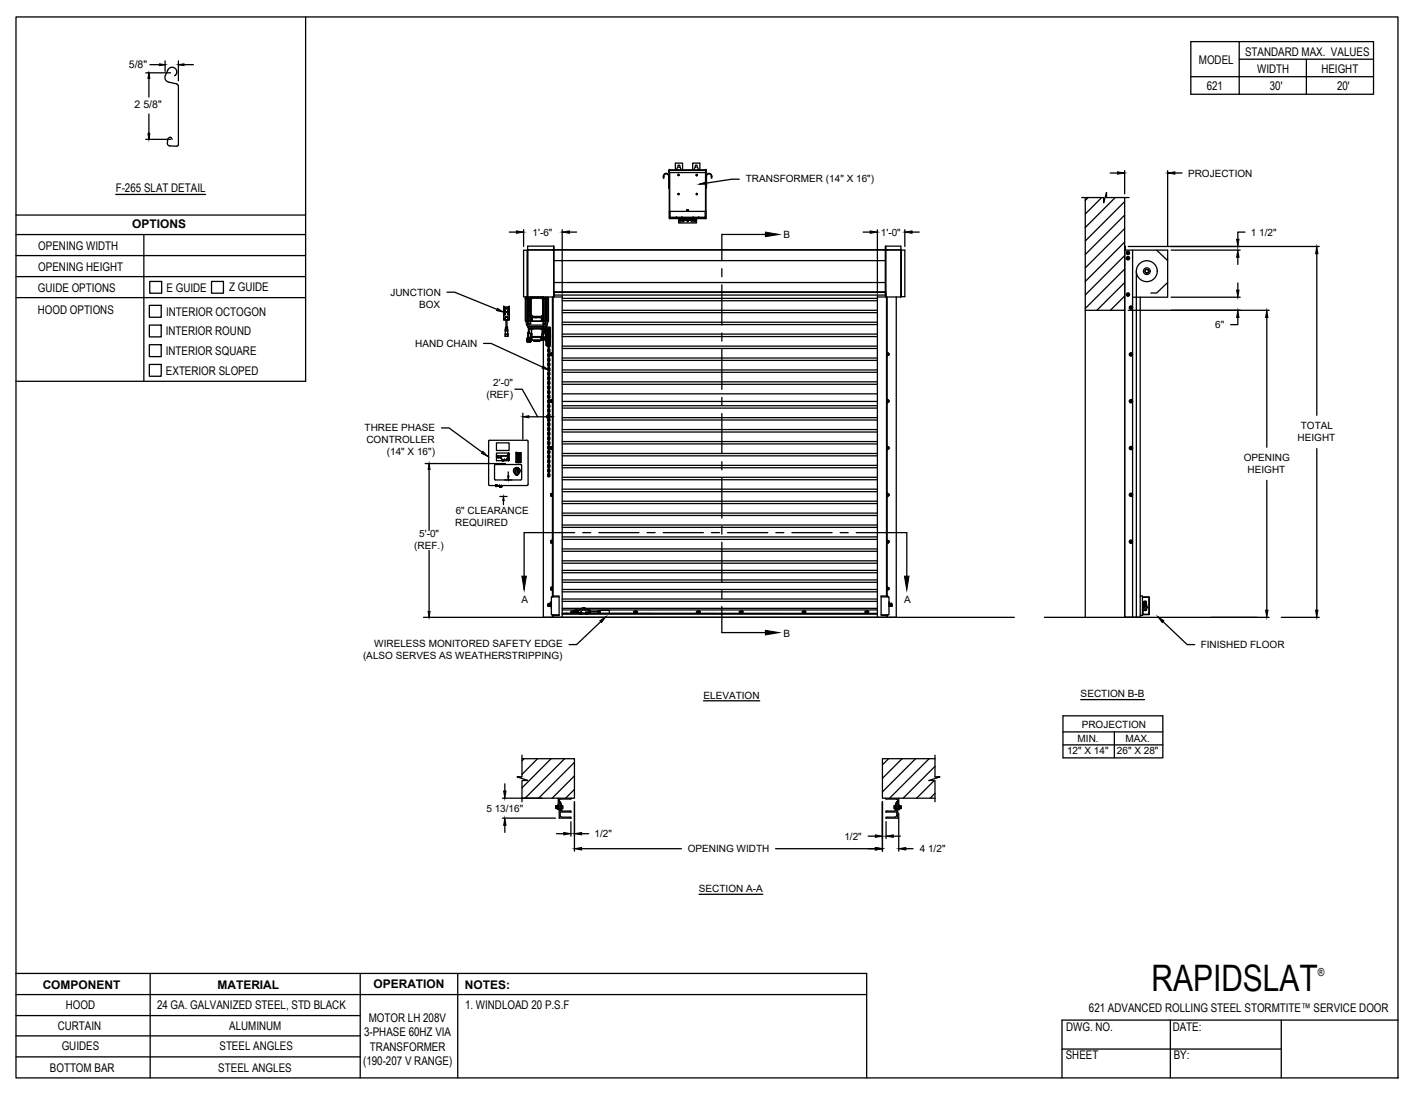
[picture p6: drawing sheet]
<svg xmlns="http://www.w3.org/2000/svg" width="279mm" height="216mm" viewBox="0 0 279 216" stroke-linecap="round" stroke-linejoin="round" font-family="sans-serif">
<!-- layer: MOTOR LH -->
<g fill="none" stroke="#000" stroke-width=".25">
<path d="M130.9 34.8a.59 .59 0 0 1 .6-.6 .59 .59 0 0 1 .6 .6h-.1v2.3h.1M130.9 34.8h.1v.4h-.1zM131 34.8a.48 .48 0 0 1 .5-.5 .48 .48 0 0 1 .4 .5M132.1 33.6h.1M132.1 34.1v9h7.2v-9M132.1 33.5v.1M132.1 34.1v8.8h7.1M133.3 33.5v-1.3h1.4v1.3M133.7 34.5l.3 .1-.1 .1zM133.7 38.3l.2-.1 .1 .1-.1 .2zM133.9 34.4v.1zM134.1 33l.2 .5"/>
<path d="M134.1 32.8l-.3-.2-.2 .9M134.2 32.8v.2M136.7 33.5v-1.3h1.4v1.3M137 33.5l.4-.9 .2 .2 .2 .7M137.3 38.3l.2-.1 .1 .1-.1 .2zM137.3 34.5l.2-.1 .1 .2zM137.5 34.6v.1M137.5 34.7h.1M137.5 38.2h.1M139.2 34.1v9M139.3 33.5v.1M139.3 33.5l-7.3 .1h7.3v.5h-7.3v-.5v.5v-.5"/>
<path d="M139.3 33.5l.1 .1M139.3 33.6h.1M139.3 33.6l.1 .5zM139.4 34.8v2.3h-.1M139.4 34.8a.48 .48 0 0 1 .5-.5 .48 .48 0 0 1 .5 .5M140.4 34.8v.4h.1v-.4M140.4 34.8h.1M140.5 34.8a.58 .58 0 0 0-.6-.6 .58 .58 0 0 0-.6 .6h.1M213.4 39h4.4v1l.5-2v1h4.5M214.1 39v82.8M214.7 39l-.6 .6M217.4 39l-3.3 3.2"/>
<path d="M218.3 38h.1M220 39l-5.9 5.9M221.9 39v82.8M221.9 39.8l-7.8 7.8M103.7 58.9h.1M103.8 58.9h.1M103.8 58.8v4.6l.1 .8M103.8 58.8h.3M103.8 58.6v.2M103.9 58.9h-.2h.3M104 49.4v9.2M104 58.9v4.5"/>
<path d="M104.1 58.9h-.4v4.5h.3M104.1 58.6h.1M104.1 49.4h-.8v9.2h.8M104.1 49.4v9.2M104.1 49.3v.1M104.1 58.6v.2h.5M104.1 49.3h4.9M104.1 49.3h5.1v9.3M104.1 58.6h5.1M104.3 58.8v4.6h-.5M104.3 58.9h-.5v4.5M104.3 58.6v.2"/>
<path d="M104.3 58.9v4.5M104.4 58.8v.1M104.6 59h.1M104.6 59l-.3-.1v4.5h.3M104.6 59.8v.3M104.6 59.2v.6M104.6 59.2h.1M104.6 59.8h.1M104.6 58.9v.3M104.7 58.8v3.6M104.7 59v3.3M104.7 58.7h2.5v3.8h-2.5z"/>
<path d="M104.7 58.6v.1M104.8 58.9l-.1 .1M104.8 58.6l-.2 .2M104.8 59l.2-.2h1.9l.2 .2v3.3l-.2 .1h-1.9l-.2-.1zM104.8 58.9l-.1 .1h.1M104.8 58.7h2.3M104.8 58.9v3.4M104.9 58.8l-.1 .1M105 58.8l-.2 .1M105 58.7l-.1 .1h.1M105 58.7v.1M105 58.8h1.9"/>
<path d="M105 58.7h1.9M105.3 58.6h.1M106 58.6h.1M106.9 58.8l.2 .2v3.3l-.2 .2h-1.9l-.2-.2M106.9 58.7l.1 .1M107 58.8l.1 .1M107.1 58.6l.2 .2M107.1 58.9l.1 .1h-.1M107.1 58.9v.1M107.2 58.6v63.2h69.6v-63.2M107.2 58.8l.1 3.6M107.3 58.8h.1"/>
<path d="M107.3 58.9v4.5M107.3 59h.1M107.3 58.9h.9M107.3 58.9v.1M107.5 58.8v.1M107.5 58.9v4.5M107.6 58.6v.2h-.3M107.6 58.9v4.5h-.3M107.6 58.8v4.6M107.8 58.8h.3M107.8 58.6v.2h-.2M107.8 58.9v4.5"/>
<path d="M107.9 58.9v4.5M108.1 58.9h.1M108.1 58.9h.1h-.1M108.1 58.6v.2M108.1 58.8v4.6M108.1 58.9v4.5M108.2 58.9h.1M108.2 58.9v4.5h-.6M109 58.6v59.2M109.1 49.3h.1M109.1 58.6v59M109.2 49.3v-.7h-5.1v10"/>
<path d="M109.2 58.4h.1M109.2 57.8h.1M109.2 58.6h1.7M109.2 49.4h.1M109.2 57.6h.1M109.3 58.3h.1M109.3 58h.1M109.3 58.2h.1M109.3 57.9h.1M109.3 49.3h-.3M109.3 49.3h65.4v8.9h-65.4zM109.3 48.6v.7h65.4v-.7"/>
<path d="M109.3 57.7h65.4M109.3 57.6h65.4M109.3 51.4h65.4M109.3 55.8h65.4M109.3 58.2v.4M110.9 58.2v63.6M110.9 58.9h62.2M110.9 59.4h62.2M132.1 41.7h7.2M132.1 42.9h.1M132.1 41.8h.1M132.1 41.7v1.4"/>
<path d="M132.2 42.9l-.1 .2M132.2 42.9h7M132.2 41.7v1.2M132.2 43h.1M132.6 43h6.2M133.2 42.9v.1M133.5 42.9h.1M133.9 43.4h3.5h-3.5M133.9 43.1v.9h3.5v-.9M134 42.9v.1M134.2 43.8v-.3h.6l.2 .1-.2 .2M134.3 43.8h.5"/>
<path d="M134.6 42.9h.1M134.9 42.9v.1M135.5 41.4l.3 .1-.2 .1zM136.5 42.9v.1M136.5 43.5l-.1 .1 .1 .2M136.5 43.5h.7l-.1 .3M136.5 43.8h.6M136.8 42.9h.1M137.3 42.9v.1M137.9 42.9h.1M138.2 42.9v.1M138.8 42.9v.2"/>
<path d="M139.1 43h.1M139.1 43h-6.9h6.9M139.1 42.9h.1M139.1 41.7v1.2M139.2 41.8h.1M139.3 42.9h.1M139.3 41.7v1.4M173.1 58.6h4.6M173.1 58.2v63.6M174.7 49.3h3.1M174.7 49.4h.1M174.7 57.6h.1"/>
<path d="M174.7 58.1h.1M174.7 57.9h.1M174.7 58.3h.1M174.7 57.6v1M174.8 49.3v-.7h3l-.1 10M174.8 57.8v.6M174.9 49.3h.1M174.9 58.6v59M175 49.3h.1M175 58.6v59M177.7 49.3h-2.9v9.3M177.8 49.4h.1"/>
<path d="M177.8 49.4h.7v9.1h-.7M177.8 58.5l-.1 .1M177.8 49.4v9.1M221.9 49.4h.1M221.9 48.6h.1M221.9 52.2h.1M221.9 42.5l-7.8 7.7M221.9 45.1l-7.8 7.8M221.9 47.8l-7.8 7.7M221.9 50.4l-7.8 7.8M221.9 53.1l-7.8 7.8M221.9 55.8l-5.5 5.4"/>
<path d="M221.9 58.4l-2.8 2.8M222 48.6v.7v-.7M222 49.3h.1M222.6 50.7l.2 .1zM222.6 51.2l.2-.1zM222.6 50.7l-.2 .1v.3l.2 .1M222.6 49.7l.2 .1zM222.6 50.2l.2-.2zM222.6 49.7l-.2 .1v.2l.2 .2M222.6 57.9l.2 .1zM222.6 58.4l.2-.1zM222.6 57.9l-.2 .1v.3l.2 .1"/>
<path d="M222.6 57.9l-.3 .2 .2 .2 .3-.1-.1-.2M222.6 49.7l-.3 .1 .2 .3 .3-.1-.1-.2M222.8 50.8h.1M222.8 50.8v.3v-.1M222.8 51.1h.1M222.8 49.8h.1M222.8 49.8v.2v-.1M222.8 50h.1M222.8 58h.1M222.8 58v.3v-.2M222.8 58.3h.1M223.5 49.4v72.4"/>
<path d="M223.5 58.7h6.8M224.2 53.5v68.3M225 58.7v63.1h-3.1v-72.4h8.5v9.3M226.3 53.8h.1l.1 .2h-.2zM226.6 53.4a.36 .36 0 0 0-.6-.1 .36 .36 0 0 0 .3 .6 .37 .37 0 0 1-.4-.5 .37 .37 0 0 1 .6-.1 .37 .37 0 0 1-.1 .6M226.6 53.5l-.2 .3M226.6 53.4h.1M226.6 53.4l.1 .1M226.7 53.5h.1M228.2 49.4l2.2 2M230.4 55.8l-2.2 2h-1.1M99.4 63h.3v-.4h.5v.4"/>
<path d="M99.4 62.9h.1M99.4 60.6v2.5h.3M99.4 60.6h1.1M99.4 60.6h.1M99.4 63h.3zM99.5 60.8l.1 .1zM99.5 62h.1M99.5 62.1h.1M99.6 61.4h.1M99.6 61.5h.1M99.6 60.9h.1M99.6 62h.1"/>
<path d="M99.6 62.1h.1M99.7 60.9h.1M99.7 66h.5M99.7 66.4h.5M99.7 65.1v.2M99.7 66.4h.1M99.7 65.9v.5M99.7 65.9h.5M99.7 63v.1h.5v-.1M99.7 65.3h.5M99.7 65.3v.6M99.7 64.7h.2"/>
<path d="M99.7 64.7v.4M99.8 64.7h.1M99.8 63.2h.3M99.8 63.1v.1M99.8 63.2v1.5M99.9 64.7h.2M100 62.5l-.3 .1M100 62.4l.2 .2M100 63.2v1.5M100.1 63.2h.1M100.1 64.7h.1M100.1 64.7l.1 .4h-.5"/>
<path d="M100.2 65.1v.2M100.2 66.4h.1M100.2 65.9h.1M100.2 65.3h.1M100.2 65.3v.6M100.2 65.9v.1M100.2 66h.1M100.2 66v.4M100.2 63h.3M100.2 62h.1M100.2 62.1h.1M100.2 61.4h.1"/>
<path d="M100.2 61.5h.1M100.2 60.9h.1M100.3 63v.1M100.3 62h.1M100.3 61.4h.1M100.3 60.9h.1M100.3 62.1h.1M100.3 61.5h.1M100.4 63l-.1 .1M100.5 62.9h.1M100.5 60.6h.1M100.5 60.6v2.3"/>
<path d="M100.5 60.6v2.5h-.3M103.9 64.2h4.1M103.9 64.2l.3 .2M104 67.4v.1M104 66.8v.1M104 67.3l.6 .1M104 66.9h.1M104 67.1l.1-.1v.2zM104 67.1v.2M104 67.1h.1M104 67.1l-.1 .1 .1 .2M104 66.9v.1"/>
<path d="M104 67h.1M104 63.4h.3M104 66.8h.1M104.1 66.9h.1M104.1 67h.1M104.1 67.4h.5M104.1 66.9v.1M104.1 66.9h-.1M104.1 67h.2M104.1 67.4l.2 .1h-.2M104.1 67.5h.1M104.1 67.4l.2 .1"/>
<path d="M104.1 63.4h.5l.1 .5h-.6zM104.1 67.2h.1M104.1 67.4h.2M104.1 67.5h.2M104.1 63.4h.1M104.1 67.3h.2M104.1 66.8l-.1 .1M104.1 66.8h.1M104.1 67.3h-.1l.1 .1M104.1 67l-.1 .1M104.1 67.4h.1M104.1 67v.3"/>
<path d="M104.1 67.3v.1M104.1 66.8v.1M104.2 67.4h.1M104.2 67.5h.1M104.2 67.5h.1zM104.2 64.4h3.5M104.2 64.4v.2h3.5v-.2M104.2 65.6l-.1 1.1M104.2 67v.3M104.2 63.9h.1M104.2 63.9h.3zM104.2 67.5h-.1h.1"/>
<path d="M104.3 67.4h.1M104.3 67.4h-.2h.2M104.3 67.5h.1M104.3 67.4l-.2 .1h.2M104.3 64.7h.1M104.3 65.6h-.2v1.4M104.3 64.7v-.1v1M104.3 63.9v.1M104.3 67.3h.1M104.3 67.2h.1M104.3 67v.3M104.3 65.7h.1"/>
<path d="M104.3 67.2v-.4v.5M104.3 66.8l-.1-.1v.3M104.3 65.6v1.1l.5-.1M104.3 65.6l.1-.7h3.1l.1 .8M104.3 65.6l.1 .2h.5M104.3 67.1h.1M104.3 66.8h.1M104.3 67.2v.1M104.3 67h.1M104.3 67.2l.1 .1M104.3 64.9h.8M104.3 66.6h.5"/>
<path d="M104.3 67.4h.1zM104.3 67.4l.2 .1h-.2M104.3 67.5h.2M104.3 63.4v.5M104.3 67.4h.2M104.3 67.5h.3M104.3 67.4l.1 .1M104.4 67.5h.1M104.4 67.4h.1M104.4 67.5h.1h-.1M104.4 67v.2M104.4 67.2h-.1"/>
<path d="M104.4 67.2h.1M104.4 67.3h.1M104.4 66.8v.2M104.4 63.4h3.1M104.4 67.2v.1M104.4 64.9v.9M104.4 66.7v.6M104.4 66.7v.1M104.4 67h.1M104.5 67.4h.1M104.5 67.4h-.1h.1M104.5 67.4l-.2 .1h.2"/>
<path d="M104.5 67.5h.1M104.5 67.5h-.1h.1M104.5 67.5h-.2M104.5 66.6v.5zM104.5 67.3h.1M104.5 63.9h-.3M104.5 67.4l-.1 .1M104.5 66.6l-.1 .1M104.5 67.1v.2zM104.5 66.9h.3M104.5 67.2h.4M104.6 67.5h.1"/>
<path d="M104.6 62.4l.2 .2M104.6 67.2h.1M104.6 67.3h.1l-.1 .1zM104.6 61.5v1.9M104.6 63.3v.1M104.6 67.2l-.1 .1M104.6 60.9v.2M104.6 60v.9M104.6 60h.1M104.6 60.9h.1M104.6 61v.5M104.6 61.8v.4"/>
<path d="M104.6 62.5v.9M104.7 67.4h.1M104.7 62.3h.1M104.7 67.2l-.1 .2M104.7 62.2l.1 .1M104.8 67.4l-.1 .1M104.8 66.6v.4h-.3M104.8 67v.1M104.8 66.9h.1M104.8 66.9v.1M104.8 64.9l.1 .1M104.8 66h.1"/>
<path d="M104.8 67.2l-.1 .2M104.8 66v.6M104.8 67h.1M104.8 62.4h.2M104.8 62.6h.1M104.8 66.6v.3M104.8 65.9v1.2M104.8 62.6v.8h.1v-.8M104.8 63.3l-.2 .1M104.8 67.1h.1M104.8 65.9h.1M104.8 65.9v.1"/>
<path d="M104.9 65v.8M104.9 65h.2M104.9 65v1.4M104.9 66.6v.5M104.9 65.9h-.1v.7M104.9 66.4h.1M104.9 66.5h.1M104.9 65.9h-.1M104.9 66.5l-.1 .5M104.9 65.9h.1M104.9 67.1h.1M104.9 67.1v.1"/>
<path d="M104.9 62.4l.1 .1M104.9 67.2h.1M104.9 65h.1M104.9 65.9v1.3M104.9 67.1l.1 .1 1.9-.1M104.9 67.1h2M104.9 63.3h.2M105 62.4h.1M105 62.5h1.9M105 65h.1M105.1 62.6v.8h1.7v-.8M105.1 64.9v.1"/>
<path d="M105.1 64.9h1.7M105.1 64.9h.1M105.3 62.6l.8 .1zM105.3 67.2h.1M105.4 67.2h1.1M105.4 67.2v.2M105.4 67.4h1.1M105.4 67.4h.1M106.1 62.6v.1M106.2 62.6l.6 .1zM106.5 67.2v.2M106.6 67.2h-.1"/>
<path d="M106.8 64.9v.1M106.8 64.9h.1M106.8 65h.2M106.8 66.6h.1M106.8 66.6l-.1 .2 .2 .3M106.8 66.6l.1 .1M106.9 65h.1M106.9 66.5v-.1h-2v.2h1.9M106.9 66.9h.1M106.9 66.9l.1 .2M106.9 66.9h.6M106.9 66.5l-.1 .1"/>
<path d="M106.9 67.2h.1M106.9 66.4v.1M106.9 62.4h.1l-.1 .1zM106.9 66.7h.1M106.9 67.1h.1M106.9 63.3h.1M106.9 66.7l-.1 .1 .1 .1M106.9 66.7h.6M106.9 67.1v.1M107 62.6v.8h.1v-.8M107 67.1h.7M107 65h.1"/>
<path d="M107 65.9l-.1 .5M107 65.9h.1M107 65v.9M107.1 63.3l.2 .1M107.1 64.9l-.1 .1M107.1 62.3h.1zM107.1 62.4h-.1M107.1 62.6h-2.3M107.2 62.4h.1M107.3 63.4h.3v.5M107.3 62.5v.9M107.3 62.4l-.2 .2"/>
<path d="M107.3 63.3h.1M107.3 63.3v.1M107.4 63.9l.1 .1 .2-.1M107.4 63.9h.3M107.4 63.9h.1M107.4 63.9h.2M107.4 64.8v.1M107.5 65.8l-.5 .1M107.5 64.9v.9M107.5 63.4h.1M107.5 66.9h.1M107.5 66.7v.2"/>
<path d="M107.5 66.6v.1zM107.5 66.9l.1-.1v.3M107.5 63.4h-.2l-.2 .5h.5M107.5 63.4h.3M107.5 66.7h.1M107.5 66.7l.1 .1M107.5 66.6l-.6 .1M107.6 66.9h.1M107.6 64.9h-.8M107.6 66.7h.1M107.6 66.8h.1M107.6 66.7v.1"/>
<path d="M107.6 63.9v.1M107.6 64.6v.9M107.6 65.7v1.1M107.6 65.7l-.6 .2M107.6 65.7l-.1 .1M107.6 63.4h.5M107.6 63.4h.2v.5h-.2M107.6 63.9h.1M107.6 65.9h.1M107.7 63.9h.1M107.7 65.7v1.3M107.7 65.7h.1"/>
<path d="M107.7 67.1h.1M107.7 65.7v1.4M107.7 67.4h.1M107.7 65.4v.4M107.7 67v.4M107.7 65.4h.1M107.7 64.9h.2v3l-.2-.1zM107.7 67.8l.2 .4M107.7 67.9l.2 .3M107.9 66.7v1.2M107.9 66.4h.1M107.9 66.4v1.5"/>
<path d="M107.9 64.9v1.5M107.9 64.6l-.2 .3M107.9 64.6h.7M107.9 64.6l-.2 .2M107.9 68.2h.2M107.9 67.9h.1M107.9 64.9v1.1M107.9 64.9h.1M107.9 67.9l.1 .1M107.9 67.9v.1h.1M108 64.9l.1-.2v3.4M108 67.9h.1"/>
<path d="M108 64.9h.1M108 64.9v3M108 66.6v.1M108 65.9v-.2v.3M108 67.2v.3zM108 65.3h.1M108 67.5h.1M108 66.7h.1M108 66.4h.1M108 67.3v.3M108 66.3h.1M108 64.8l-.1 .1"/>
<path d="M108 64.8v.1M108 68h.1M108 64.8h.1M108 64.2l-.3 .2M108 67.9l.1 .2M108 64.8v1.6M108 64.8v3.2v-1.6M108 65.2v.3zM108 64.7v3.3M108.1 68.1h.1M108.1 64.8l.1 .3M108.1 64.8h.1"/>
<path d="M108.1 69l.1 .5M108.1 65.3l.1 .5M108.1 70.9l.1 .4M108.1 78.2v.4h.3l.1-.2M108.1 79.1l.1 .5M108.1 66.7h.1M108.1 66.9h.1M108.1 67.8v.1M108.1 73l.1 .2M108.1 63.4l-.1 .8M108.2 67.9h.1M108.2 69.3v.1"/>
<path d="M108.2 68.4v.1M108.2 67.2h.2M108.2 67.5h.1M108.2 66.3h.2M108.2 66.5v.1M108.2 65.6v.1M108.2 70.2v.1M108.2 71.1v.1M108.2 72.1h.1M108.2 71.8h.2M108.2 73h.1M108.2 73.9v.1"/>
<path d="M108.2 73.6h.2M108.2 74.8v.1M108.2 75.7v.1M108.2 75.4h.2M108.2 76.6v.1M108.2 77.5v.1M108.2 78.4v.1M108.2 79.4h.1M108.2 79.1h.2M108.2 67.7v.2M108.2 68.2h.2M108.2 65.1h.1"/>
<path d="M108.2 67.7h.1M108.2 69h.1M108.2 68v.1M108.2 65.3h.1M108.2 69.9h.1M108.2 70.8v.1M108.2 72.6v.1M108.2 74.4v.1M108.2 76.3h.1M108.2 77.2h.1M108.2 78.1v.1M108.2 79.9v.1"/>
<path d="M108.2 68.8l-.1 .2M108.2 67.9l-.1 .5 .1 .2M108.2 67l-.1 .5 .1 .2M108.2 66.1l-.1 .4 .1 .2M108.2 65.1l-.1 .2M108.2 69.8l-.1 .2 .1 .4M108.2 70.7l-.1 .2M108.2 71.6l-.1 .2 .1 .5M108.2 72.5l-.1 .5M108.2 73.4l-.1 .2 .1 .5M108.2 74.3l-.1 .2 .1 .5M108.2 75.2l-.1 .2 .1 .5"/>
<path d="M108.2 76.1l-.1 .2 .1 .5M108.2 77.1l-.1 .2 .1 .4M108.2 78l-.1 .2M108.2 78.9l-.1 .2M108.2 79.8l-.1 .5M108.2 68.4h.1M108.2 68.1h.1M108.2 66.6h.1M108.2 65.6h.1M108.2 69.3h.1M108.2 70.8h.1M108.2 70.2h.1"/>
<path d="M108.2 71.2h.1M108.2 72.7h.1M108.2 74.5h.1M108.2 73.9h.1M108.2 74.8h.1M108.2 75.7h.1M108.2 76.6h.1M108.2 78.1h.1M108.2 77.5h.1M108.2 78.5h.1M108.2 80h.1M108.3 65.4v.2"/>
<path d="M108.3 66.3v.2M108.3 67.2v.2M108.3 67.4h.1M108.3 65h-.1v28.9M108.3 68.8l.2 .2M108.3 67.9l.2 .2M108.3 67l.2 .2M108.3 66.1l.2 .2M108.3 69.8l.2 .1M108.3 70.7l.2 .2M108.3 71.6l.2 .2M108.3 72.5l.2 .2"/>
<path d="M108.3 73.4l.2 .2M108.3 74.3l.2 .2M108.3 75.2l.2 .2M108.3 76.1l.2 .2M108.3 77.1l.2 .1M108.3 78l.2 .2M108.3 78.9l.2 .2M108.3 79.8l.2 .2M108.3 69h.1M108.3 68l.1 .1M108.3 65.3h.1M108.3 69.9h.1"/>
<path d="M108.3 70.8l.1 .1M108.3 72.6l.1 .1M108.3 74.4l.1 .1M108.3 76.3h.1M108.3 77.2h.1M108.3 78.1l.1 .1M108.3 79.9l.1 .1M108.4 65.1l.1 .2M108.4 67.7h.1M108.4 65.1h.1M108.4 65v28.9h-.2M108.4 67.7v.2"/>
<path d="M108.4 69.3l-.1 .1M108.4 68.4l-.1 .1M108.4 67.5h-.1M108.4 66.5l-.1 .1M108.4 65.6l-.1 .1M108.4 70.2l-.1 .1M108.4 71.1l-.1 .1M108.4 72.1h-.1M108.4 73h-.1M108.4 73.9l-.1 .1M108.4 74.8l-.1 .1M108.4 75.7l-.1 .1"/>
<path d="M108.4 76.6l-.1 .1M108.4 77.5l-.1 .1M108.4 78.4l-.1 .1M108.4 79.4h-.1M108.4 67.9h.1M108.5 68.1h.1M108.5 67.5l-.1 .2M108.5 69.3l-.2 .2M108.5 68.4l-.2 .2M108.5 66.5l-.2 .2M108.5 65.6l-.2 .2M108.5 70.2l-.2 .2"/>
<path d="M108.5 71.1l-.2 .2M108.5 72.1l-.2 .2M108.5 73l-.2 .2M108.5 73.9l-.2 .2M108.5 74.8l-.2 .2M108.5 75.7l-.2 .2M108.5 76.6l-.2 .2M108.5 77.5l-.2 .2M108.5 79.4l-.2 .2M108.5 64.8l-.1 .3M108.5 64.8h.1M108.5 65.3v.3"/>
<path d="M108.5 66.3v.2M108.5 67.2v.3M108.5 68.1v.3M108.5 69v.3M108.5 70v.2M108.5 70.9v.2M108.5 71.8v.3M108.5 72.7v.3M108.5 73.6v.3M108.5 74.5v.3M108.5 75.4v.3M108.5 76.3v.3"/>
<path d="M108.5 77.3v.2M108.5 78.2v.2M108.5 79.1v.3M108.5 64.6v3.5M108.5 64.6h.1M108.6 64.6v1.8M108.6 64.6l-.1 3.6M108.6 66.2l-.1 1.9M108.6 65.9v.4M108.6 66.6v-.1v.3M108.7 79.3h.1M108.7 70h.1"/>
<path d="M108.7 79h.1M108.7 79v.1M108.7 69.8h.1M108.7 69.8v.2M108.7 79v.3M108.7 69.7v.3M108.7 69.7h.3l-.3 .1M108.7 70.1v.1M108.7 69.7v.4M108.7 70h.2v.2h-.2zM108.7 79.3h.2v.1h-.2zM108.7 78.9h.2v.1h-.2z"/>
<path d="M108.7 69.6v.1M108.7 78.9v.5M108.9 69.8v.2M108.9 79v.3M108.9 69.6l.1 .1M108.9 78.9h.1M109 69.6h.1M109 69.6v.6M109 78.9h.1M109 79.4h.1M109 70.1l-.1 .1M109 79.4h-.1"/>
<path d="M109 68.3v.1M109 78.9v.5M110.9 61.2h62.2M110.9 77.7h62.2M110.9 79.2h62.2M110.9 75.4h62.2M110.9 75.8h62.2M110.9 73h62.2M110.9 73.5h62.2M110.9 70.7h62.2M110.9 71.1h62.2M110.9 68.3h62.2"/>
<path d="M110.9 68.8h62.2M110.9 65.9h62.2M110.9 66.4h62.2M110.9 63.6h62.2M110.9 64.1h62.2M110.9 61.7h62.2M175 69.6h.1M175 78.8h.1M175 79.5h.1M175 70.2h.1M175.1 79.3h.1M175.1 79v.3l.2 .1"/>
<path d="M175.1 79l.2-.1 .1 .4M175.1 70h.1M175.1 70.1h.2M175.1 79.4h.1M175.1 70.1h.1M175.1 79.3l.2 .1M175.1 79h.2l.1 .3M175.1 70l.2 .1M175.1 69.8h.2v.2M175.1 78.9v.1M175.1 69.7h.1M175.3 78.9v.5"/>
<path d="M175.3 69.7h.1M175.3 70h.1M175.3 69.7v.4M175.3 79.4h.1M175.4 70v-.2l-.3-.1v.4M175.4 79.3h.1M175.4 70h.1M214.1 61.2h7.8M221.9 61.1l-.1 .1M223.2 69.7l.2 .2zM223.2 70.2l.2-.1zM223.2 69.7l-.3 .2v.2l.3 .1"/>
<path d="M223.2 79l.2 .1zM223.2 79.4l.2-.1zM223.2 79l-.3 .1v.2l.3 .1M223.4 69.9v.2v-.1M223.4 79.1v.2v-.1M96.4 95.6l.2 .2h7.4M97.8 95.9h.1M97.8 95.9h.2h-.2M97.8 96h.2M97.8 95.8v.2h.2v-.2M97.8 95.9h.2M98 87.4h2.5v1.5h-2.5z"/>
<path d="M98 89.4h2.5v1.5h-2.5zM98 90l.2 .1zM98 89.9h2.3M98 90v.1M98 95.9h.1M98 96h.1M98 90.2l.1 .1zM98.6 96h.1M98.6 96.1h.1M98.6 96h.4M98.6 95.8v.3h.4v-.3M98.7 90.2l.1 .1z"/>
<path d="M98.9 90.1l1.2-.1v.8h-1.1zM99 96h.1M99 96.1h-.4h.4M99 90.9h.1M99.1 90.9h.1M99.1 90.9h.4M99.2 90.9h.1M99.3 90.9h.1M99.4 90.9h.1M99.5 90.9h.1M99.5 90.9h-.4h.4M99.5 90.8h.1"/>
<path d="M99.6 90.8h.1M100 90.8h.1M100.1 90.8h.1M100.2 89.7l.1 .1M100.2 90.7h.1M100.2 89.7h.1M100.2 89.7h.2M100.2 89.7l.2 .1M100.2 90.7h.2M100.3 89.7v.1M100.3 90.7h.1M100.3 89.4l.1 1.5"/>
<path d="M100.4 89.4v1.5v-1.5M100.4 89.4v1.5M101.6 93.5l.4 .3M101.7 93v.5zM101.7 93l.1-.5h.2h.1l.1 .5M101.8 92.6l-.2 .4M101.8 92.6h.1M101.8 92.6h.3v1.1h-.3zM101.9 89.4v1.8M101.9 91.3l-.1-1.9 1-.1v2M101.9 89.4h.9v1.8M101.9 89.4h.1"/>
<path d="M101.9 91.2h.1M101.9 91.3h.9M102 93.8h.1M102.1 92.6h-.3M102.1 92.6l.2 .4M102.1 92.6h.1M102.2 90.9h.1M102.2 91h.1M102.2 90.9v.1M102.2 89.7h.1M102.3 90.3h.1M102.2 90.3h.1"/>
<path d="M102.3 89.7h-.1M102.3 89.7h.1M102.3 90.9h.1M102.3 93.5l-.3 .3M102.3 93.5a.65 .65 0 0 0 .2-1 .65 .65 0 0 0-1 0 .65 .65 0 0 0 .1 1l.4 .3M102.3 93v.5M102.4 90.3h.1M102.3 91h.1M102.4 90.9l-.1 .1M102.4 90.9h.1M102.4 89.7h.1M102.4 90.9v.1"/>
<path d="M102.4 91h.1M102.8 91.7l.1 .1M102.8 91.7h-5.2v2.9l.1 .1h5.1M102.9 94.6l-.1 .1M102.9 91.8v2.8M104 86.9l.2 .2v8.5M104 86.9h-7.5l-.1 8.7M104.2 95.6l-.2 .2M108.1 85.5l.1 .4M108.1 87.3l.1 .4M108.1 80.3l.1 .2M108.1 86.6l.1 .2"/>
<path d="M108.1 88.5l.1 .2M108.1 89.4l.1 .1M108.1 91.2l.2 .2 .2-.2M108.2 80.3v.1M108.2 81.2v.1M108.2 82.1h.1M108.2 83v.1M108.2 83.9v.1M108.2 83.6h.2M108.2 84.8v.1M108.2 85.7v.1M108.2 86.6v.1"/>
<path d="M108.2 87.6h.1M108.2 87.3h.2M108.2 88.5h.1M108.2 89.4h.1M108.2 90.3h.1M108.2 91.2v.1M108.2 92.1v.1M108.2 93v.1M108.2 92.7h.2M108.2 80.8v.1M108.2 81.7v.1M108.2 82.6v.1"/>
<path d="M108.2 84.5h.1M108.2 85.4v.1M108.2 86.3v.1M108.2 88.1v.1M108.2 89v.1M108.2 89.9v.1M108.2 90.8v.1M108.2 91.8h.1M108.2 93.6v.1M108.2 80.7l-.1 .2 .1 .5M108.2 81.6l-.1 .2 .1 .5M108.2 82.5l-.1 .2 .1 .5"/>
<path d="M108.2 83.4l-.1 .2 .1 .5M108.2 84.3l-.1 .2v.4h.3l.1-.1M108.2 85.3l-.1 .2M108.2 86.2l-.1 .5M108.2 87.1l-.1 .2M108.2 88l-.1 .5M108.2 88.9l-.1 .5M108.2 89.8l-.1 .2 .1 .5M108.2 90.7l-.1 .5M108.2 91.6l-.1 .2 .1 .5M108.2 92.5l-.1 .3 .1 .4M108.2 93.5l-.1 .2v.4h.3l.1-.2"/>
<path d="M108.2 80.9h.1M108.2 80.3h.1M108.2 81.8h.1M108.2 81.2h.1M108.2 82.7h.1M108.2 83h.1M108.2 83.9h.1M108.2 85.4h.1M108.2 84.8h.1M108.2 86.3h.1M108.2 85.8h.1M108.2 86.7h.1"/>
<path d="M108.2 88.1h.1M108.2 89.1h.1M108.2 90h.1M108.2 90.9h.1M108.2 91.2h.1M108.2 92.1h.1M108.2 93.6h.1M108.2 93h.1M108.3 81.4h.1M108.3 80.7l.2 .2M108.3 81.6l.2 .2M108.3 82.5l.2 .2"/>
<path d="M108.3 83.4l.2 .2M108.3 84.3l.2 .2M108.3 85.3l.2 .2M108.3 86.2l.2 .2M108.3 87.1l.2 .2M108.3 88l.2 .2M108.3 88.9l.2 .2M108.3 89.8l.2 .2M108.3 90.7l.2 .2M108.3 91.6l.2 .2M108.3 92.5l.2 .2M108.3 93.5l.2 .2"/>
<path d="M108.3 80.8l.1 .1M108.3 81.7l.1 .1M108.3 82.6l.1 .1M108.3 84.5h.1M108.3 85.4l.1 .1M108.3 86.3l.1 .1M108.3 88.1l.1 .1M108.3 89l.1 .1M108.3 89.9l.1 .1M108.3 90.8l.1 .1M108.3 91.8h.1M108.3 93.6l.1 .1"/>
<path d="M108.4 80.3l-.1 .1M108.4 81.2l-.1 .1M108.4 82.1h-.1M108.4 83l-.1 .1M108.4 83.9l-.1 .1M108.4 84.8l-.1 .1M108.4 85.7l-.1 .1M108.4 86.6l-.1 .1M108.4 87.6h-.1M108.4 88.5h-.1M108.4 89.4h-.1M108.4 90.3h-.1"/>
<path d="M108.4 91.2l-.1 .1M108.4 92.1l-.1 .1M108.4 93l-.1 .1M108.5 80.3l-.2 .2M108.5 81.2l-.2 .2M108.5 82.1l-.2 .2M108.5 83l-.2 .2M108.5 83.9l-.2 .2M108.5 85.7l-.2 .2M108.5 86.6l-.2 .2M108.5 87.6l-.2 .1M108.5 88.5l-.2 .2"/>
<path d="M108.5 89.4l-.2 .1M108.5 90.3l-.2 .2M108.5 92.1l-.2 .2M108.5 93l-.2 .2M108.5 80v.3M108.5 80.9v.3M108.5 81.8v.3M108.5 82.7v.3M108.5 83.6v.3M108.5 84.5v.3M108.5 85.5v.2M108.5 86.4v.3"/>
<path d="M108.5 87.3v.3M108.5 88.2v.3M108.5 89.1v.3M108.5 90v.3M108.5 90.9v.3M108.5 91.8v.3M108.5 92.8v.2M108.5 93.7v.2M108.7 88.5h.1M108.7 97.8h.1M108.7 88.5h.2v.2M108.7 88.3h.1"/>
<path d="M108.7 97.5v.1M108.7 88.3v.2M108.7 97.5v.3M108.7 88.6v.1M108.7 97.5h.2v.3h-.2zM108.7 97.8v.1h.2M108.7 88.3h.2v-.2l-.2 .1v.5h.2M108.7 97.4v.5M108.7 88.1v.5M108.9 97.5v-.1h-.2v.1M108.9 97.8v.1M108.9 88.3v.2"/>
<path d="M108.9 97.4h.1M108.9 88.1l.1 .1M109 97.4h.1M109 97.9h.1M109 88.1h.1M109 88.1v.6M109 97.9h-.1M109 88.6l-.1 .1M109 97.4v.5M110.9 98.9h62.2M110.9 99.4h62.2M110.9 96.5h62.2"/>
<path d="M110.9 97h62.2M110.9 94.2h62.2M110.9 94.7h62.2M110.9 91.8h62.2M110.9 92.3h62.2M110.9 89.5h62.2M110.9 90h62.2M110.9 87.1h62.2M110.9 87.6h62.2M110.9 84.8h62.2M110.9 85.3h62.2M110.9 82.4h62.2"/>
<path d="M110.9 82.9h62.2M110.9 80.1h62.2M110.9 80.5h62.2M175 97.3h.1M175 88.1h.1M175 98h.1M175 88.7h.1M175.1 97.8h.1M175.1 97.5v.3l.2 .1M175.1 97.5l.2-.1 .1 .4M175.1 88.5h.1M175.1 88.6h.2"/>
<path d="M175.1 97.9h.1M175.1 88.6h.1M175.1 97.8l.2 .1M175.1 97.5h.2l.1 .3M175.1 88.5l.2 .1M175.1 88.3h.2v.2M175.1 97.4v.1M175.1 88.2h.1M175.3 97.4v.5M175.3 88.2h.1M175.3 88.5h.1M175.3 88.2v.4"/>
<path d="M175.3 97.9h.1M175.4 88.5v-.2l-.3-.1v.4M175.4 97.8h.1M175.4 88.5h.1M223.2 88.2l.2 .1zM223.2 88.6l.2-.1zM223.2 88.2l-.3 .1v.2l.3 .1M223.2 97.5l.2 .1zM223.2 97.9l.2-.1zM223.2 97.5l-.3 .1v.2l.3 .1M223.4 88.3v.2v-.1M223.4 97.6v.2v-.1"/>
<path d="M108.2 119.2l-.1 .4h.1M108.2 119.4h.2M108.2 119.2h.2v.5h-.2zM108.4 119.3h.1M108.4 119.6h.1M108.5 119.4v.2M108.5 119.3v.1M108.5 119.6h.1M108.5 119.3v.3M108.5 119.3h.1M108.5 119.3v.2M108.5 119.4v.1"/>
<path d="M108.5 119.2h.1v.5h-.1zM108.5 119.4h.1M108.6 119.2h.1M108.6 119.6h.1M108.7 116.3h.1M108.7 107h.1M108.7 116h.2v-.1h-.2v.4M108.7 107h.2v.2M108.7 116v.1M108.7 106.8h.1M108.7 106.8v.2M108.7 116v.3"/>
<path d="M108.7 107.1v.1M108.7 116.3h.2v.1h-.2zM108.7 106.6h.2v.2h-.2zM108.7 106.8v.4h.2M108.7 115.9v.5M108.7 106.6v.5M108.7 119.3h.1M108.8 118.8v.9M108.8 119.6v.4M108.8 118.8v.5M108.8 119.5h-.1M108.8 118.8v.2"/>
<path d="M108.8 119h-.2v.2M108.9 116v.3M108.9 106.8v.2M108.9 115.9h.1M108.9 106.6l.1 .1M109 106.6h.1M109 106.6v.6M109 115.9h.1M109 116.4h.1M109 116.4h-.1M109 107.1l-.1 .1M109 115.9v.5"/>
<path d="M109.1 117.8v-.2h1.2v3.9h-1.2v-.2M110.3 117.8h-1.5v3.5h1.5M110.9 118.7h62.2M110.9 118.2h62.2M110.9 116.3h62.2M110.9 116.8h62.2M110.9 114.4h62.2M110.9 114.9h62.2M110.9 112.6h62.2M110.9 113h62.2M110.9 110.7h62.2M110.9 111.1h62.2"/>
<path d="M110.9 108.3h62.2M110.9 108.8h62.2M110.9 106h62.2M110.9 106.4h62.2M110.9 103.6h62.2M110.9 104.1h62.2M110.9 101.3h62.2M110.9 101.7h62.2M114.9 120v.3M115.4 120h.1M115.4 120h-.5M115.4 120v.3"/>
<path d="M173.9 117.8h1.5v3.5h-1.5M175 106.6h.1M175 115.8h.1M175 116.5h.1M175 107.2h.1M175.1 116.3h.1M175.1 116v.3l.2 .1M175.1 116l.2-.1 .1 .4M175.1 107h.1M175.1 107.1h.2M175.1 116.4h.1M175.1 107.1h.1"/>
<path d="M175.1 116.3l.2 .1M175.1 116h.2l.1 .3M175.1 107l.2 .1M175.1 106.8h.2v.2M175.1 115.9v.1M175.1 106.7h.1M175.2 117.8v-.2h-1.3v3.9h1.3v-.2M175.3 115.9v.5M175.3 106.7h.1M175.3 107h.1M175.3 116.4h.1M175.3 106.7v.4"/>
<path d="M175.4 107v-.2l-.3-.1v.4M175.4 116.3h.1M175.4 107h.1M175.4 119l.1 .7h.1v-.5h-.1M175.4 118.8v.9M175.5 119.2h-.1M175.5 119.2h.1M175.5 119.6h.1M175.5 119.4h.1M175.6 119.3h.1M175.6 119.3v.1M175.6 119.4v.2"/>
<path d="M175.6 119.6h.1M175.6 119.3v.3M175.6 119.3l.1 .1M175.6 119.3v.2zM175.7 119.4v.2M175.7 119.3v.1M175.7 119.6h.1M175.7 119.3h.1M175.7 119.3v.3M175.7 119.4h.2M175.9 119.2h.1M175.9 119.2v.4"/>
<path d="M175.9 119.2h-.2v.5h.2M175.9 119.2l.1 .1M175.9 119.7h.1M176 119.6l-.1 .1M176 119.3v.3M223.2 106.7l.2 .1zM223.2 107.1l.2-.1zM223.2 106.7l-.3 .1v.2l.3 .1M223.4 106.8v.2v-.1M225 117.6h.4v3.9h-.4M225.4 117.8h1.4v3.5h-1.4M225.4 117.9h1.3v3.3h-1.3"/>
<path d="M225.7 119.5v.5h.6M225.7 119.9v.1M225.7 119.4v-.7h.5v.7M225.7 118.8h.5M225.7 119.5l.1 .1M225.7 118.7v.3M225.7 119.5v.5M225.7 119.7h.5v.3M225.8 118.7h.3M225.8 119.2l-.1 .2 .1 .3M225.8 119.6v.1M225.9 119.6h.1"/>
<path d="M225.9 119.2h.1M225.9 118.8h.2l.1 .6M225.9 118.8h-.1l-.1 .6M225.9 118.8v.4M225.9 119.5h.1M226 119.2h.1M226 118.8v.4M226.1 119.2h-.3M226.1 119.2l.1 .2M226.1 119.6l-.3 .1M226.1 119.2h.1M226.2 119.5v.2"/>
<path d="M226.2 119.5l-.1 .1M226.2 118.7v.3h-.5v.3M226.2 119.2v1.2M226.2 119.5v.9M226.2 119v.3M226.2 119.8l.1 .1M226.2 119.4l-.1 .3M226.3 119.9h.1M226.3 119.8h.1M226.3 120h.1M226.3 119.9v.1M83.6 121.8h116.5"/>
<path d="M109 121.3v.5M109.1 121.5v.3M110.9 120.4h62.2M110.9 121l62.2 .1M110.9 121.2h62.2M110.9 120.1h62.2M111.8 121v.2M112.7 120.6l-.1 .1 .1 .2M112.7 120.7h.2M112.7 120.9h.2M113 120.6l.2 .2v.1l-.3-.1zM113.2 120.7h.1"/>
<path d="M113.3 120.9h.1M113.3 120.6l.1 .1-.1 .2M113.4 120.5l-.1 .3M113.4 120.5h.2v.4h-.2M113.4 120.9h.1M113.4 120.7h.2M113.4 120.5v.4l-.1-.1M113.4 120.5h.1M113.6 120.9h.1M113.6 120.5h.1M113.7 120.5v.2M113.7 120.7v.2"/>
<path d="M113.7 120.9h.1M113.7 120.5v.4M113.7 120.5h.1M113.7 120.5v.3M113.7 120.6v.3M113.7 120.7h.2M113.9 120.9h.1M113.9 120.5v.4M113.9 120.9l.3 .1M113.9 120.5h.1M113.9 120.4v.1M114.2 120.4l-.5 .1v.4h.2v-.4"/>
<path d="M114.4 120.4a.33 .33 0 0 0-.3 .3 .33 .33 0 0 0 .3 .3M114.4 120.3a.35 .35 0 0 0-.3 .4 .35 .35 0 0 0 .3 .3M114.5 121.2h.1M114.5 121h.1M114.5 120.9h.1M114.5 121.2h.2M114.5 120.9h.2M114.5 121h.3M114.6 120.9l.1 .1h-.2M114.6 121.2h-.1h.2M114.6 121h.1M114.7 121.2h.1"/>
<path d="M114.7 120.9h.1M114.7 121.2h-.1M114.7 121h.1M114.9 120.3l-.1 .1M115.4 120.3l.1 .1M115.6 121.2h.1M115.6 121l.2-.1-.1 .1M115.6 120.9h.1M115.6 121.2h.2M115.6 120.9h.2M115.6 121h.1M115.7 120.9l-.1 .1"/>
<path d="M115.7 121.2h-.1h.2M115.7 121h.1M115.8 121.2h.1M115.8 120.9h.1M115.8 121.2h-.1M115.8 121h.1M115.8 121h-.2M115.9 120.4a.33 .33 0 0 1 .3 .3 .33 .33 0 0 1-.3 .3M115.9 120.3a.35 .35 0 0 1 .3 .4 .35 .35 0 0 1-.3 .3M116.1 120.4h.3v.5M116.4 120.9l-.3 .1M116.4 120.9h.1"/>
<path d="M116.4 120.5h.1M116.4 120.7h1.5M118 120.8l-.1-.2h.2v.2M118 120.7h.1M118 120.6v.2M118.1 120.6l.1 .2zM118.2 120.7h.1M118.2 120.6v.2v-.2M118.2 120.7h.2M118.3 120.6l-.1 .2v-.2h.2M118.3 120.8h.1M118.3 120.6v.2"/>
<path d="M118.4 120.8h.1M118.4 120.6v.2M118.4 121v-.6h1.8v.6M125.1 120.6l-.1 .1 .1 .2M125.1 120.7h.2M125.1 120.9h.2M125.4 120.6l.2 .2v.1h-.2zM125.6 120.7h.1M125.7 120.9h.1M125.7 120.6l.1 .1-.1 .2M137.5 120.6l-.1 .1 .1 .2M137.5 120.7h.2"/>
<path d="M137.5 120.9h.2M137.8 120.6l.2 .2-.1 .1-.2-.1zM138 120.7h.1M138 120.9h.1M138.1 120.6l.1 .1-.1 .2M146 120.6l-.1 .1 .1 .2M146 120.7h.2M146 120.9h.1M146.2 120.6l.3 .2-.1 .1h-.2zM146.5 120.7h.1M146.5 120.9h.1M146.5 120.6l.1 .1-.1 .2"/>
<path d="M158.4 120.6l-.1 .1 .1 .2M158.4 120.7h.2M158.4 120.9h.1M158.6 120.6l.3 .2-.1 .1h-.2zM158.9 120.7h.1M158.9 120.9h.1M158.9 120.6l.1 .1-.1 .2M170.8 120.6l-.2 .1 .2 .2M170.8 120.7h.1M170.8 120.9h.1M171 120.6l.3 .2-.1 .1-.3-.1zM171.3 120.7h.1"/>
<path d="M171.3 120.9h.1M171.3 120.6l.1 .1-.1 .2M174.9 121.5v.3M175 121.5v.3M206.1 121.8h42M225.4 121.2h.1M225.4 120.4h.8M225.6 120.5l-.2 .6M225.6 120.5h.5M226.2 120.4l-.1 .1M226.2 120.4h-.5M226.2 120.3h.1"/>
<path d="M102.5 153.3l-.1 .1M103 149.7h10.3v7.8h-10.3M103 149v4.3h-1l2.2 .7h-1.2v4.2M103.4 149.7l-.4 .5M106.1 149.7l-3.1 3.1M108.7 149.7l-5.7 5.8M109.7 159.5h.1M109.7 159.1h.1M109.7 159.1v.4M109.8 159.3v.3M109.8 159v.3M110 159v.3"/>
<path d="M110.1 159h-.4v.6h.3v-.3h-.2M110.2 157.5l-.1 2.3 .1-1M110.3 159.6l-.2 .1M110.3 158.2l.2 .2M110.3 158.2h.1M110.3 159.8h.1M110.3 158v3.5h2.3M110.5 158.3l.2 .2 .1 1.5 1.6 .1 .2 .1M110.5 158.4h.1M110.5 158.4v2.5M110.7 158.8l.1 .2M110.7 159h.3"/>
<path d="M110.7 159.6h.3M110.8 159.6l-.1 .2M110.8 159v.3h-.1M110.8 159.6h.1M110.8 159.3v.3h-.1M110.8 159v.6M111 159v.3h-.2M111 159.6h.1M111 159.3v.3h-.2M111 159v.6M111.4 149.7l-7.8 7.8M112.8 157.5l-.2 .2h-2l-.3 .3"/>
<path d="M113.3 150.5l-7 7M113.3 153.1l-4.4 4.4M113.3 155.8l-1.7 1.7M174.7 157.5l.2 .2h1.9l.3 .3v3.5h-2.3M175.3 149.7l-1.2 1.2M176.4 159.6h.4M176.5 159.3v.3h.1M176.5 159l-.1 .6M176.5 159h.3M176.5 159.6h-.1M176.5 159v.3h.1l.2 .3M176.7 159.6l.1 .2"/>
<path d="M176.8 159.3h-.1v-.3l-.1 .6M176.8 158.8l-.1 .2M176.9 158.3l-.1 .2v1.3l-.3 .3M177 158.4h.1M177 158.4l-.1 2.7-.3 .2h-1.6l-.2 .1M177.1 158.2l-.1 .2M177.1 159.6l.2 .1M177.1 158.2h.1M177.1 159.8h.1M177.3 157.5l.1 2.3-.1-1M177.4 159h.3v.6h-.3M177.4 159v.3"/>
<path d="M177.4 159.3v.3M177.4 159.3h.3M177.7 159.3v.3M177.7 159v.3M177.7 159.5h.1M177.7 159.1h.1M177.8 159.1v.4M178 149.7l-3.9 3.9M180.7 149.7l-6.6 6.6M183.3 149.7l-7.8 7.8M184.4 154l-3.5 3.5M184.5 149.7h-10.4v7.8h10.4"/>
<path d="M184.5 149v4.3h1l-2.2 .7h1.2v4.2M184.5 151.2l-6.3 6.3M184.5 156.6l-1 .9M185.1 153.3l-.2 .2M110.5 160.9l.3 .4h1.6l.2 .1M110.5 160.3h2.1M112.6 160.3h.1M112.6 161.5h.1M174.8 160.3h.1M174.8 161.5h.1M174.8 160.3h2.2M176.5 160.1h-1.5l-.2 .1"/>
<circle cx="135.7" cy="43.6" r=".14"/>
<circle cx="135.7" cy="41.5" r=".1"/>
<circle cx="222.6" cy="58.1" r=".33"/>
<circle cx="222.6" cy="49.9" r=".33"/>
<circle cx="222.6" cy="51" r=".33"/>
<circle cx="222.6" cy="49.9" r=".2"/>
<circle cx="222.6" cy="58.1" r=".2"/>
<circle cx="222.6" cy="51" r=".2"/>
<circle cx="222.6" cy="51" r=".14"/>
<circle cx="222.6" cy="58.1" r=".14"/>
<circle cx="222.6" cy="49.9" r=".14"/>
<circle cx="222.6" cy="51" r=".22"/>
<circle cx="226.3" cy="53.5" r="2.06"/>
<circle cx="226.3" cy="53.5" r=".67"/>
<circle cx="99.6" cy="62" r=".12"/>
<circle cx="99.6" cy="61.4" r=".07"/>
<circle cx="99.6" cy="62" r=".07"/>
<circle cx="99.6" cy="61.4" r=".14"/>
<circle cx="99.6" cy="60.9" r=".12"/>
<circle cx="99.6" cy="60.9" r=".14"/>
<circle cx="99.9" cy="61.6" r=".07"/>
<circle cx="99.9" cy="60.9" r=".07"/>
<circle cx="99.9" cy="61.6" r=".05"/>
<circle cx="99.9" cy="60.9" r=".05"/>
<circle cx="100.3" cy="61.4" r=".12"/>
<circle cx="100.3" cy="62" r=".12"/>
<circle cx="100.3" cy="60.9" r=".12"/>
<circle cx="100.3" cy="61.4" r=".07"/>
<circle cx="100.3" cy="60.9" r=".07"/>
<circle cx="100.3" cy="62" r=".07"/>
<circle cx="100.3" cy="60.9" r=".14"/>
<circle cx="100.3" cy="62" r=".14"/>
<circle cx="100.3" cy="61.4" r=".14"/>
<circle cx="223.1" cy="60.7" r=".33"/>
<circle cx="223.1" cy="79.2" r=".33"/>
<circle cx="223.1" cy="69.9" r=".33"/>
<circle cx="223.1" cy="79.2" r=".2"/>
<circle cx="223.1" cy="60.7" r=".2"/>
<circle cx="223.1" cy="69.9" r=".2"/>
<circle cx="223.1" cy="69.9" r=".12"/>
<circle cx="223.1" cy="79.2" r=".12"/>
<circle cx="223.1" cy="60.7" r=".14"/>
<circle cx="223.2" cy="60.7" r=".2"/>
<circle cx="98.1" cy="90.3" r=".1"/>
<circle cx="98.4" cy="90.3" r=".1"/>
<circle cx="98.4" cy="90.3" r=".09"/>
<circle cx="98.7" cy="90.3" r=".1"/>
<circle cx="100.3" cy="90.7" r=".07"/>
<circle cx="100.3" cy="89.7" r=".07"/>
<circle cx="102.3" cy="89.7" r=".29"/>
<circle cx="102.3" cy="90.3" r=".29"/>
<circle cx="102.3" cy="90.9" r=".29"/>
<circle cx="102.3" cy="90.3" r=".22"/>
<circle cx="102.3" cy="89.7" r=".22"/>
<circle cx="102.3" cy="90.9" r=".22"/>
<circle cx="223.1" cy="97.7" r=".33"/>
<circle cx="223.1" cy="88.4" r=".33"/>
<circle cx="223.1" cy="97.7" r=".2"/>
<circle cx="223.1" cy="88.4" r=".2"/>
<circle cx="223.1" cy="88.4" r=".12"/>
<circle cx="223.1" cy="97.7" r=".12"/>
<circle cx="223.1" cy="106.9" r=".33"/>
<circle cx="223.1" cy="106.9" r=".2"/>
<circle cx="223.1" cy="106.9" r=".12"/>
<circle cx="225.9" cy="119.4" r=".12"/>
<circle cx="225.9" cy="119.4" r=".1"/>
<circle cx="225.9" cy="119.4" r=".24"/>
<circle cx="113.1" cy="120.8" r=".2"/>
<circle cx="113.1" cy="120.8" r=".14"/>
<circle cx="113.1" cy="120.8" r=".1"/>
<circle cx="125.5" cy="120.8" r=".2"/>
<circle cx="125.5" cy="120.8" r=".14"/>
<circle cx="125.5" cy="120.8" r=".1"/>
<circle cx="137.9" cy="120.8" r=".2"/>
<circle cx="137.9" cy="120.8" r=".14"/>
<circle cx="137.9" cy="120.8" r=".1"/>
<circle cx="146.3" cy="120.8" r=".2"/>
<circle cx="146.3" cy="120.8" r=".14"/>
<circle cx="146.3" cy="120.8" r=".1"/>
<circle cx="158.7" cy="120.8" r=".2"/>
<circle cx="158.7" cy="120.8" r=".14"/>
<circle cx="158.7" cy="120.8" r=".1"/>
<circle cx="171.1" cy="120.8" r=".2"/>
<circle cx="171.1" cy="120.8" r=".14"/>
<circle cx="171.1" cy="120.8" r=".1"/>
</g>
<!-- layer: ANNOTATIONS -->
<g fill="none" stroke="#000" stroke-width=".25">
<path d="M28.8 14.4h4.9M29.4 14.4v4.8M29.6 12.8h3M32.6 12v2.1M35.2 12v3.9M35.2 12.8h3M28.8 27.5h4.9M29.4 22.5v5M145.9 35.4h-1.5l-5 .7M219.1 34.1h1.4M221.9 33.7v4.6M230.4 33.7v14.9"/>
<path d="M231.8 34.1h1.4M88.2 57.7h1.5l8.4 3.4M100.5 45.8h1.4M103.3 45.3v3.4M110.9 45.3v12.6M112.4 45.8h1.4M170.3 45.8h1.4M173.1 45.3v12.6M178.5 45.3v3.4M180 45.8h1.4M222.6 48.6h37.7M231.1 58.7h13.6"/>
<path d="M231.1 49.4h13.6M244.2 50.8v1.4M244.2 55.8v1.5M245.7 45.8h-1.5v1.4M259.8 50.1v31.9M95.4 67.8h1.5l10.2 4.7M101.6 76.8h1.4l3.1 5.5M222.6 61.2h27.8M244.2 62.7v1.4h-1.4M250 62.7v25.6M83.9 91.5h15.8M84.7 92.6v12.1"/>
<path d="M87.1 84.5h1.5l6.5 4.8M98.6 98h1.5M99.3 98.8v.8M99.6 94.7h1.4M100.3 93.1v.8M103.2 81.5v5.2M104.4 82.3h3.4M250 94.8v25.6M259.8 88.5v31.9M84.7 108.6v12.1M118.5 122.7l-4.7 4.5h-1.5M138.8 138.3h11.1"/>
<path d="M213.2 138.1h12.6M229.5 122.7l4.8 4.5h1.4M239 121.8h11.4M252.8 121.8h7.5M99.1 157.5h7.9M99.6 154.7v1.4M113.3 158.2v9.8M174.1 158.2v9.8M209.7 141.3h19.7v8.3h-19.7zM209.7 144.4h19.7M209.7 147h19.7M219.9 144.4v5.2"/>
<path d="M99.1 161.5h10.5M99.6 162.9v1.4M109.8 164.5h1.4M112.6 162.2v2.8M114.8 164.5h1.4M114.8 167.5h19.7M137.9 176.5h12.6M153 167.5h19.7M171.3 165h1.4M174.8 162.2v3.3M176.3 165h1.4M177.3 160.5v7.5"/>
<path d="M178.7 167.5h1.4"/>
</g>
<g fill="#000" stroke="#000" stroke-width=".2">
<path d="M29.4 14.4l.2 1.1h-.4zM31.5 12.6l1.1 .2-1.1 .2zM35.2 12.8l1.1-.2v.4zM29.2 26.4h.4l-.2 1.1zM138 36.3l1.4-.4v.5zM220.5 33.9l1.4 .2-1.4 .3zM230.4 34.1l1.4-.2v.5zM101.9 45.6l1.4 .2-1.4 .2zM110.9 45.8l1.5-.2v.4zM171.7 45.6l1.4 .2-1.4 .2zM178.5 45.8l1.5-.2v.4zM244 57.3h.5l-.3 1.4z"/>
<path d="M244.2 49.4l.3 1.4h-.5zM244 47.2h.5l-.3 1.4zM259.8 48.6l.3 1.5h-.5zM98.2 60.9l1.2 .7-1.4-.3zM107.2 72.2l1.2 .8-1.4-.3zM244.2 61.2l.3 1.5h-.5zM250 61.2l.2 1.5h-.5zM84.7 91.5l.2 1.1h-.4zM95.3 89.1l1 1-1.3-.6zM99.3 98l.2 .8h-.3zM100.2 93.9h.2l-.1 .8zM103.2 82.3l1.2-.3v.4z"/>
<path d="M107.8 82l1.2 .3-1.2 .1zM84.5 120.7h.4l-.2 1.1zM118.4 122.5l1.1-.8-.8 1.2zM228.5 121.7l1.2 .8-.4 .4zM249.7 120.4h.5l-.2 1.4zM259.6 120.4h.5l-.3 1.4zM99.4 156.1h.4l-.2 1.4zM99.6 161.5l.2 1.4h-.4zM111.2 164.3l1.4 .2-1.4 .3zM113.3 164.5l1.5-.2v.5zM113.3 167.5l1.5-.2v.4zM172.7 164.8l1.4 .2-1.4 .2z"/>
<path d="M172.7 167.3l1.4 .2-1.4 .2zM174.8 165l1.5-.2v.4zM177.3 167.5l1.4-.2v.4z"/>
</g>
<!-- layer: SECTION CUTS -->
<g fill="none" stroke="#000" stroke-width=".25">
<path d="M142.4 53v1.6M142.4 56.2v7.9M151 46.3h-8.6v5.1M142.4 65.7v1.6M142.4 68.9v7.9M142.4 78.4v1.6M142.4 81.6v7.9M142.4 91.1v1.6M142.4 94.3v7.9M113.4 105.1h-10v8.6M115 105.1h1.6M118.2 105.1h7.9"/>
<path d="M127.7 105.1h1.6M130.9 105.1h7.9M140.4 105.1h1.6M142.4 103.8v1.6M142.4 107v7.9M142.4 116.5v1.6M142.4 119.7v5.1h8.6M143.6 105.1h7.9M153.1 105.1h1.6M156.3 105.1h7.9M165.8 105.1h1.6M169 105.1h9.9v8.6"/>
</g>
<path d="M151 45.8l2.7 .5-2.7 .4zM103 113.7h.9l-.5 2.7zM178.5 113.7h.9l-.5 2.7zM151 124.4l2.7 .4-2.7 .5z" fill="#000" stroke="#000" stroke-width=".2"/>
<!-- layer: ANNOTATIONS -->
<path d="M34.6 14.9h.1M29.4 27.5h.1M29.4 26.3h.1" fill="none" stroke="#000" stroke-width=".2"/>
<!-- layer: DETAILS -->
<path d="M32.6 14.9a.96 .96 0 0 0 .7 1.3l1.6 .4M32.6 14.9l.5-1.1a.91 .91 0 0 1 1.5-.3 .91 .91 0 0 1-.2 1.4M34.9 16.5l.3 .4M35.2 16.9v11.7M33 28.3l.1 .2 .4 .3M34 27.5l-.3-.4a.58 .58 0 0 0-.7 .6v.6M35.2 28.6l-.3 .2h-1.4" fill="none" stroke="#000" stroke-width=".25"/>
<!-- layer: TITLE BLOCK -->
<g fill="none" stroke="#000" stroke-width=".25">
<path d="M3.2 3.3h272.6v209.4h-272.6zM60.3 3.3v71.9h-57.1M235 8.2h36v10.4h-36zM235 15.1h36M244.5 11.7h26.5M244.5 8.2v10.4M22.8 38.4h17.8M3.2 50.4h57.1M3.2 54.6h57.1M3.2 46.3h57.1M3.2 58.7h57.1M3.2 42.4h57.1"/>
<path d="M28.4 46.3v28.9M29.5 55.5h2.4v2.4h-2.4zM41.7 55.5h2.4v2.4h-2.4zM29.5 60.3h2.3v2.3h-2.3zM29.5 64.2h2.3v2.3h-2.3zM29.5 68h2.3v2.4h-2.3zM29.5 71.9h2.3v2.4h-2.3zM3.2 196.3h167.8M3.2 192.1h167.8v20.6M29.6 192.1v20.6M71.1 192.1v20.6M90.3 192.1v20.6"/>
<path d="M3.2 208.6h67.9M3.2 204.4h67.9M3.2 200.4h67.9M209.6 207h43.2M230.9 201.3v11.4M252.8 201.3v11.4M275.8 201.3h-66.2v11.4"/>
</g>
<!-- layer: 0 -->
<path d="M257.8 11.7v6.9" fill="none" stroke="#000" stroke-width=".25"/>
<text font-size="7.2" x="227.2" y="195.5">RAPIDSLAT</text>
<g font-size="2.4">
<text x="245.7" y="11.1">STANDARD MAX. VALUES</text>
<text x="236.6" y="12.7">MODEL</text>
<text x="238.1" y="17.8">621</text>
<text x="248.1" y="14.4">WIDTH</text>
<text x="250.5" y="17.8">30'</text>
<text x="260.7" y="14.4">HEIGHT</text>
<text x="263.8" y="17.8">20'</text>
<text x="22.8" y="37.9">F-265 SLAT DETAIL</text>
<text x="26.1" y="45">OPTIONS</text>
<text x="7.6" y="49.3">OPENING WIDTH</text>
<text x="7.6" y="53.4">OPENING HEIGHT</text>
<text x="7.5" y="57.6">GUIDE OPTIONS</text>
<text x="32.9" y="57.6">E GUIDE</text>
<text x="45.2" y="57.5">Z GUIDE</text>
<text x="7.5" y="61.9">HOOD OPTIONS</text>
<text x="32.8" y="62.3">INTERIOR OCTOGON</text>
<text x="32.7" y="66.2">INTERIOR ROUND</text>
<text x="32.7" y="70.1">INTERIOR SQUARE</text>
<text x="32.7" y="74">EXTERIOR SLOPED</text>
<text x="8.4" y="195.2">COMPONENT</text>
<text x="42.9" y="195.1">MATERIAL</text>
<text x="73.7" y="195">OPERATION</text>
<text x="91.7" y="195.2">NOTES:</text>
<text x="11.4" y="203.2">CURTAIN</text>
<text x="13" y="199.2">HOOD</text>
<text x="31" y="199.1">24 GA. GALVANIZED STEEL, STD BLACK</text>
<text x="45.2" y="203.3">ALUMINUM</text>
<text x="72.8" y="201.7">MOTOR LH 208V</text>
<text x="91.8" y="199.1">1. WINDLOAD 20 P.S.F</text>
<text x="210.4" y="203.6">DWG. NO.</text>
<text x="214.9" y="199.8">621 ADVANCED ROLLING STEEL STORMTITE™ SERVICE DOOR</text>
<text x="231.4" y="203.4">DATE:</text>
<text x="12.2" y="207.3">GUIDES</text>
<text x="43.3" y="207.2">STEEL ANGLES</text>
<text x="71.8" y="204.5">3-PHASE 60HZ VIA</text>
<text x="73" y="207.3">TRANSFORMER</text>
<text x="210.3" y="209.1">SHEET</text>
<text x="231.6" y="209">BY:</text>
<text x="9.8" y="211.5">BOTTOM BAR</text>
<text x="43.1" y="211.6">STEEL ANGLES</text>
<text x="71.6" y="210.2">(190-207 V RANGE)</text>
</g>
<text font-size="2.2" x="260.1" y="192.7">®</text>
<g font-size="2.1">
<text x="25.4" y="13.5">5/8&quot;</text>
<text x="26.6" y="21.4">2 5/8&quot;</text>
</g>
<g font-size="2">
<text x="147.2" y="35.9">TRANSFORMER (14&quot; X 16&quot;)</text>
<text x="234.4" y="34.8">PROJECTION</text>
<text x="105.1" y="46.5">1'-6&quot;</text>
<text x="154.6" y="47.1">B</text>
<text x="173.8" y="46.5">1'-0&quot;</text>
<text x="246.8" y="46.5">1 1/2&quot;</text>
<text x="77" y="58.4">JUNCTION</text>
<text x="82.7" y="60.7">BOX</text>
<text x="239.8" y="64.7">6&quot;</text>
<text x="81.9" y="68.5">HAND CHAIN</text>
<text x="97.3" y="76.1">2'-0&quot;</text>
<text x="96" y="78.5">(REF)</text>
<text x="71.9" y="85">THREE PHASE</text>
<text x="72.3" y="87.4">CONTROLLER</text>
<text x="76.3" y="89.7">(14&quot; X 16&quot;)</text>
<text x="256" y="87.1">HEIGHT</text>
<text x="256.7" y="84.8">TOTAL</text>
<text x="245.4" y="91">OPENING</text>
<text x="246.2" y="93.4">HEIGHT</text>
<text x="89.9" y="101.5">6&quot; CLEARANCE</text>
<text x="82.7" y="106">5'-0&quot;</text>
<text x="89.8" y="103.8">REQUIRED</text>
<text x="81.7" y="108.4">(REF.)</text>
<text x="102.9" y="119">A</text>
<text x="178.4" y="119">A</text>
<text x="154.6" y="125.6">B</text>
<text x="71.6" y="130.1">(ALSO SERVES AS WEATHERSTRIPPING)</text>
<text x="73.9" y="127.7">WIRELESS MONITORED SAFETY EDGE</text>
<text x="236.9" y="127.9">FINISHED FLOOR</text>
<text x="138.8" y="137.9">ELEVATION</text>
<text x="213.2" y="137.6">SECTION B-B</text>
<text x="213.4" y="143.6">PROJECTION</text>
<text x="210.5" y="148.8">12&quot; X 14&quot;</text>
<text x="212.6" y="146.5">MIN.</text>
<text x="220.4" y="148.8">26&quot; X 28&quot;</text>
<text x="222.1" y="146.5">MAX.</text>
<text x="96" y="160.2">5 13/16&quot;</text>
<text x="117.3" y="165.2">1/2&quot;</text>
<text x="166.6" y="165.7">1/2&quot;</text>
<text x="135.7" y="168.2">OPENING WIDTH</text>
<text x="181.5" y="168.2">4 1/2&quot;</text>
<text x="137.9" y="176.1">SECTION A-A</text>
</g>
</svg>
